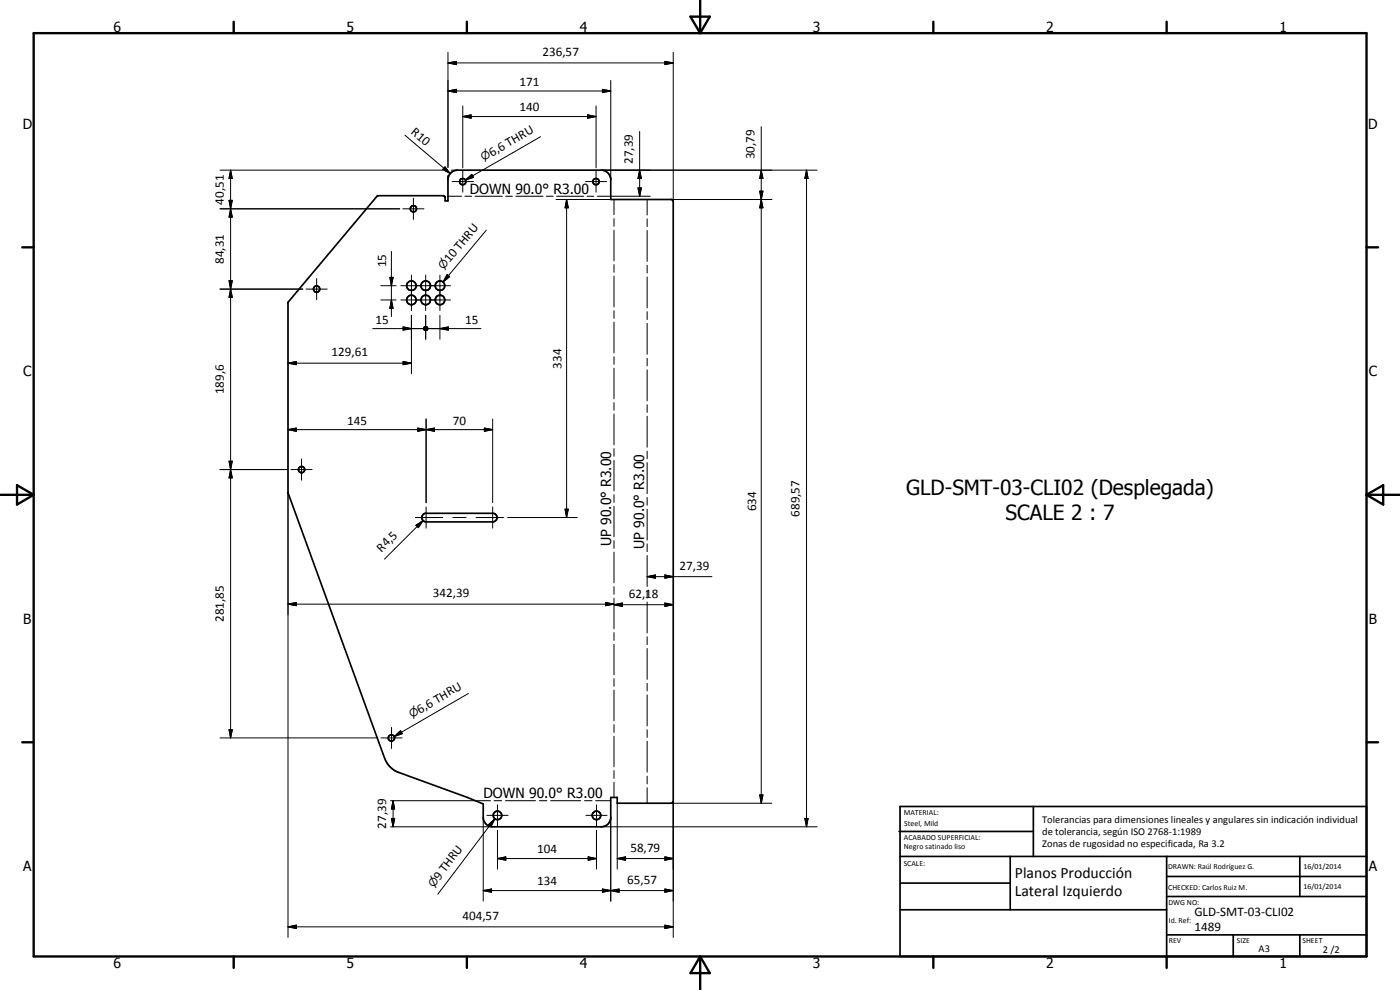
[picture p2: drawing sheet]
<svg xmlns="http://www.w3.org/2000/svg" width="420mm" height="297mm" viewBox="0 0 420 297" stroke-linecap="round" stroke-linejoin="round" font-family="sans-serif">
<g fill="none" stroke="#000" stroke-width=".51">
<path d="M113.1 58.9l.3-.2h19.8l.4 .4v1.2h.8v-6.4a2.88 2.88 0 0 1 2.9-2.8h43.1a2.94 2.94 0 0 1 2.9 2.4v6.4h18.3l.4 .6v179.9l-.1 .4-.4 .2h-16.3v-1.7h-1.9v6.3a2.84 2.84 0 0 1-2.9 2.5h-32.5a2.8 2.8 0 0 1-2.9-2.9v-4l-4.7-1.9-20.6-7.5a7 7 0 0 1-4.3-4.3l-29-79.6v-57.1zM127.1 154.2l.8-.2h20a1.29 1.29 0 0 1 1.3 1.3 1.29 1.29 0 0 1-1.3 1.3h-20a1.31 1.31 0 0 1-1.3-.9 1.31 1.31 0 0 1 .5-1.5zM269.8 249.5h40.3M270.1 242h140v45h-140zM270.1 257h140M303.2 257v16M310.1 242v15M350.1 257v30M390.1 257v12M270.1 265h33.1M270.1 273h80M350.1 269h60"/>
<path d="M350.1 263h60M350.1 280.5h60M370.1 280.5v6.5M390.1 280.5v6.5"/>
<circle cx="138.9" cy="54.5" r=".96"/>
<circle cx="178.9" cy="54.5" r=".94"/>
<circle cx="124.1" cy="62.6" r=".94"/>
<circle cx="95" cy="86.7" r=".95"/>
<circle cx="123.4" cy="90" r="1.43"/>
<circle cx="123.5" cy="85.7" r="1.44"/>
<circle cx="127.8" cy="90" r="1.44"/>
<circle cx="127.8" cy="85.7" r="1.43"/>
<circle cx="132" cy="90" r="1.43"/>
<circle cx="132" cy="85.7" r="1.44"/>
<circle cx="90.5" cy="140.9" r=".94"/>
<circle cx="117.5" cy="221.4" r=".95"/>
<circle cx="149.3" cy="244.6" r="1.29"/>
<circle cx="179" cy="244.6" r="1.29"/>
</g>
<g fill="none" stroke="#000" stroke-width=".3">
<path d="M134.4 18.9l2.5-.5v1zM134.4 18.9h67.6M134.4 15.7v34.5M199.5 18.4l2.5 .5-2.5 .5zM202 15.7v44.8M134.4 27.3l2.5-.5v1zM134.4 27.3h48.9M138.9 35l2.5-.5v1zM138.9 31.8v18.6M138.9 35h40M176.3 34.5l2.6 .5-2.6 .5zM178.9 31.8v18.6"/>
<path d="M180.8 26.8l2.5 .5-2.5 .5zM183.3 24.1v29.8M192 39.5v19.4M228.5 38v203M66 51.1h66.8M69.2 51.1l.5 2.5h-1zM69.2 51.1v170.3M121.5 40.6l13.6 11.5M124.1 59.5v6.3M133.6 50.1l1.5 2-2.2-1.3zM134.4 58.9h4.1M134.4 52.7v1.2"/>
<path d="M135.5 51.1h1.8M135.7 54.5h6.4M138.9 51.3v6.4M139.5 58.9h2.1M139.7 54l1.9-1.7 .5 .9zM142.6 58.9h8.1M151.8 58.9h2M154.8 58.9h8.2M162.2 41l-22.5 13M164 58.9h2M166.9 59.9h16.4M167 58.9h8.2"/>
<path d="M170 59.9l.5 2.5h-.9zM170 59.9v95.4M175.7 54.5h6.4M176.2 58.9h2M178.9 51.3v6.4M179.2 58.9h15.9M180.4 51.1h64.8M184.3 59.9v4.5M191.5 56.4h1l-.5 2.5zM192 51.1l.5 2.5h-1zM194.2 59.9v4.6M201.5 59.9h30.1"/>
<path d="M228 57.4h1l-.5 2.5zM228.5 51.1l.5 2.5h-1zM228.5 59.9l.5 2.5h-1zM242.1 51.1l.4 2.5h-1zM242.1 51.1v197M66 62.7h54M68.7 60.1h1l-.5 2.6zM69.2 62.7l.5 2.5h-1zM117.5 75.4v19.6M120.9 62.7h6.3M146 69l-13 15.6M184.3 65.6v2.3"/>
<path d="M184.3 69.1v9.2M184.3 79.4v2.3M194.2 65.7v2.3M194.2 69.1v9.3M194.2 79.6v2.3M66 86.7h24.9M68.7 84.2h1l-.5 2.5zM69.2 86.7l.5 2.5h-1zM91.9 86.7h6.3M95 83.6v6.3M111.9 98.6h32.4M114.3 90h4.6"/>
<path d="M114.3 85.7h4.6M117 83.2h1l-.5 2.5zM117.5 90l.5 2.5h-1zM120.3 90h14.9M120.3 85.7h14.9M121 98.1l2.5 .5-2.5 .5zM123.5 82.5v10.7M123.5 94.6v17.5M127.2 98.6v.3zM127.2 98.6l.2 .5zM127.2 98.6l.3 .6zM127.2 98.6l.5 .6z"/>
<path d="M127.2 98.6l.7 .6zM127.2 98.6l.9 .5-.2 .1zM127.2 98.6l1 .4-.1 .1zM127.2 98.6l1.1 .2-.1 .2zM127.2 98.6l1.2 .1-.1 .1zM127.2 98.6l1.2-.1v.2zM127.2 98.6l1.1-.3 .1 .2zM127.2 98.6l1-.4 .1 .1zM127.2 98.6l.9-.6 .1 .2zM127.2 98.6l.7-.6h.2zM127.2 98.4v.2zM127.2 98.5l1.2 .1-1.2 .1z"/>
<path d="M127.2 98.7l1.2-.1-1.2 .2zM127.2 98.3l1.2 .3-1.2-.1zM127.2 98.8l1.2-.2zM127.2 98.2l.2-.1-.2 .5zM127.2 98.2v.4zM127.3 98.2l.2-.2 .9 .6zM127.3 98.2l1.1 .4-1.2-.3zM127.3 99l1.1-.4-.9 .5zM127.4 98.1l.1-.1-.3 .6zM127.5 98h.1l.8 .6zM127.5 99.1l.9-.5-.8 .6zM127.5 98h.2l-.5 .6z"/>
<path d="M127.6 98l.8 .6zM127.6 99.2l.8-.6zM127.7 98h.2l-.7 .6zM127.8 82.5v10.7M127.8 94.6v7.2M127.8 98l.6 .6zM127.8 99.2l.6-.6zM128 98l.4 .6zM128.2 98.1l.2 .5zM128.3 98.2l.1 .4zM128.4 98.6l-.4 .6zM128.4 98.6l-.2 .5z"/>
<path d="M128.4 98.6l-.1 .3zM128.4 98.6l-.1 .2zM132 98.6l2.6-.5v1zM132 82.5v10.7M132 94.6v7.2M134.2 82.4l.7 .6-1.9 1.6zM184.3 82.8v9.3M184.3 93.2v2.3M184.3 96.6v9.3M194.2 83.1v9.3M194.2 93.5v2.4M194.2 97v9.3"/>
<path d="M86.4 109l2.5-.5v.9zM86.4 109h37.1M121 108.5l2.5 .5-2.5 .4zM184.3 107v2.3M184.3 110.5v9.2M194.2 107.5v2.3M194.2 111v9.3M68.7 138.4h1l-.5 2.5zM86.4 128.9l2.5-.5v1zM86.4 128.9h61.5M90.5 137.7v6.4M125.4 128.4l2.5 .5-2.5 .5z"/>
<path d="M127.9 128.9l2.5-.5v1zM127.9 125.7v25.1M145.4 128.4l2.5 .5-2.5 .5zM147.9 125.7v25.1M184.3 120.8v2.3M184.3 124.2v9.3M184.3 134.6v2.3M184.3 138.1v9.2M194.2 121.4v2.3M194.2 124.9v9.3M194.2 135.3v2.4M194.2 138.8v9.3"/>
<path d="M66 140.9h20.4M69.2 140.9l.5 2.5h-1zM86.4 147.7v133.6M87.3 140.9h6.4M124.7 155.3h8.2M124.8 157.6l2.1-1.4-1.4 2.1zM126.9 156.2l-11.5 11.6M127.9 152.1v6.4M135.9 155.3h4M142.9 155.3h8.1M147.9 152.1v6.4M152.3 155.3h20.9"/>
<path d="M169.6 152.8h.9l-.5 2.5zM184.3 148.4v2.3M184.3 151.9v9.2M194.2 149.3v2.3M194.2 152.8v9.3M184.3 162.2v2.3M184.3 165.7v9.2M184.3 176v2.3M184.3 179.5v9.2M194.2 173l2.5-.5v1zM194.2 163.2v2.3M194.2 166.7v9.3"/>
<path d="M194.2 177.2v2.3M194.2 173h19.4M199.5 172.5l2.5 .5-2.5 .5zM86.4 181.3l2.5-.5v.9zM86.4 181.3h97.9M181.8 180.8l2.5 .5-2.5 .4zM184.3 181.4l2.5-.5v1zM184.3 189.8v2.4M184.3 193.3v9.2M184.3 181.4h17.7M194.2 180.6v9.3M194.2 191.1v2.3"/>
<path d="M194.2 194.6v9.2M199.5 180.9l2.5 .5-2.5 .5zM68.7 218.9h1l-.5 2.5zM117.5 218.2v6.4M140.6 208.1l-22.3 12.9M184.3 203.6v2.3M184.3 207.1v9.2M184.3 217.4v2.4M194.2 205v2.3M194.2 208.5v9.3M194.2 218.9v2.4M66 221.4h47.4"/>
<path d="M114.3 221.4h6.4M118.3 221l1.9-1.8 .5 .9zM184.3 220.9v9.2M184.3 231.2v2.4M184.3 234.7v4.6M194.2 222.4v9.3M194.2 232.9v2.3M194.2 236.3v4.7M228 238.5h1l-.5 2.5zM117.2 240.2h30M117.2 248.1h30.5M117.5 245.6h.9l-.4 2.5z"/>
<path d="M118 240.2l.4 2.5h-.9zM118 240.2v7.9M145 245.2v25.2M146.1 244.6h6.4M146.6 247.4l1.9-1.7-1.1 2.2zM148.3 240.2h2.3M148.5 245.7l-17.1 22.6M149.3 257.6l2.5-.5v1zM149.3 257.6h29.7M149.3 241.5v6.3M149.3 249.1v11.7M151.7 240.2h9"/>
<path d="M161.9 240.2h2.2M165.3 240.2h9M175.4 240.2h2.3M175.8 244.6h6.4M176.5 257.1l2.5 .5-2.5 .5zM178.8 240.2h4.5M179 241.5v6.3M179 249.1v11.7M180.4 248.1h64.8M183.3 245.2v25.2M185.2 257.6l2.5-.5v1zM185.2 257.6h16.8"/>
<path d="M185.2 241v19.8M199.5 257.1l2.5 .5-2.5 .5zM201.5 241h30.1M202 240.4v40.9M241.5 245.6h1l-.4 2.5zM86.4 278.1l2.5-.5v1zM86.4 278.1h115.6M145 267.2l2.5-.5v1zM145 267.2h57M180.8 266.7l2.5 .5-2.5 .5zM183.3 267.2l2.5-.5v1zM199.5 266.7l2.5 .5-2.5 .5z"/>
<path d="M199.5 277.6l2.5 .5-2.5 .5z"/>
</g>
<g fill="none" stroke="#000" stroke-width=".71">
<path d="M10.1 9.9h400v277.1h-400zM70.1 6.5v3.4M140.1 6.5v3.4M207.2 5h5.8l-2.9 4.9zM210.1 0v9.9M280.1 6.5v3.4M350.1 6.5v3.4M6.7 74.2h3.4M410.1 74.2h3.5M.1 148.5h10M5.1 145.6l5 2.9-5 2.9zM410.1 148.5h10"/>
<path d="M410.1 148.5l5-2.9v5.8zM6.7 222.7h3.4M410.1 222.7h3.5M70.1 287v3.4M140.1 287v3.4M210.1 287v10M210.1 287l2.9 5h-5.8zM280.1 287v3.4M350.1 287v3.4"/>
</g>
<g fill="#000">
<path d="M134.4 18.9l2.5-.5v1zM199.5 18.4l2.5 .5-2.5 .5zM134.4 27.3l2.5-.5v1zM138.9 35l2.5-.5v1zM176.3 34.5l2.6 .5-2.6 .5zM180.8 26.8l2.5 .5-2.5 .5zM69.2 51.1l.5 2.5h-1zM133.6 50.1l1.5 2-2.2-1.3zM139.7 54l1.9-1.7 .5 .9zM191.5 56.4h1l-.5 2.5zM192 51.1l.5 2.5h-1zM228 57.4h1l-.5 2.5z"/>
<path d="M228.5 51.1l.5 2.5h-1zM242.1 51.1l.4 2.5h-1zM68.7 60.1h1l-.5 2.6zM69.2 62.7l.5 2.5h-1zM170 59.9l.5 2.5h-.9zM228.5 59.9l.5 2.5h-1zM68.7 84.2h1l-.5 2.5zM69.2 86.7l.5 2.5h-1zM117 83.2h1l-.5 2.5zM117.5 90l.5 2.5h-1zM121 98.1l2.5 .5-2.5 .5zM127.2 98.6v.3z"/>
<path d="M127.2 98.6l.2 .5zM127.2 98.6l.3 .6zM127.2 98.6l.5 .6zM127.2 98.6l.7 .6zM127.2 98.6l.9 .5-.2 .1zM127.2 98.6l1 .4-.1 .1zM127.2 98.6l1.1 .2-.1 .2zM127.2 98.6l1.2 .1-.1 .1zM127.2 98.6l1.2-.1v.2zM127.2 98.6l1.1-.3 .1 .2zM127.2 98.6l1-.4 .1 .1zM127.2 98.6l.9-.6 .1 .2z"/>
<path d="M127.2 98.6l.7-.6h.2zM127.7 98h.2l-.7 .6zM127.5 98h.2l-.5 .6zM127.4 98.1l.1-.1-.3 .6zM127.2 98.2l.2-.1-.2 .5zM127.2 98.2v.4zM127.2 98.4v.2zM128.3 98.2l.1 .4zM128.2 98.1l.2 .5zM128 98l.4 .6zM127.8 98l.6 .6zM127.6 98l.8 .6z"/>
<path d="M127.5 98h.1l.8 .6zM127.3 98.2l.2-.2 .9 .6zM127.3 98.2l1.1 .4-1.2-.3zM127.2 98.3l1.2 .3-1.2-.1zM127.2 98.5l1.2 .1-1.2 .1zM127.2 98.7l1.2-.1-1.2 .2zM127.2 98.8l1.2-.2zM127.3 99l1.1-.4-.9 .5zM127.5 99.1l.9-.5-.8 .6zM127.6 99.2l.8-.6zM127.8 99.2l.6-.6zM128.4 98.6l-.4 .6z"/>
<path d="M128.4 98.6l-.2 .5zM128.4 98.6l-.1 .3zM128.4 98.6l-.1 .2zM134.2 82.4l.7 .6-1.9 1.6zM132 98.6l2.6-.5v1zM86.4 109l2.5-.5v.9zM121 108.5l2.5 .5-2.5 .4zM68.7 138.4h1l-.5 2.5zM86.4 128.9l2.5-.5v1zM125.4 128.4l2.5 .5-2.5 .5zM127.9 128.9l2.5-.5v1zM145.4 128.4l2.5 .5-2.5 .5z"/>
<path d="M69.2 140.9l.5 2.5h-1zM124.8 157.6l2.1-1.4-1.4 2.1zM169.6 152.8h.9l-.5 2.5zM194.2 173l2.5-.5v1zM199.5 172.5l2.5 .5-2.5 .5zM86.4 181.3l2.5-.5v.9zM181.8 180.8l2.5 .5-2.5 .4zM184.3 181.4l2.5-.5v1zM199.5 180.9l2.5 .5-2.5 .5zM68.7 218.9h1l-.5 2.5zM118.3 221l1.9-1.8 .5 .9zM228 238.5h1l-.5 2.5z"/>
<path d="M117.5 245.6h.9l-.4 2.5zM118 240.2l.4 2.5h-.9zM146.6 247.4l1.9-1.7-1.1 2.2zM149.3 257.6l2.5-.5v1zM176.5 257.1l2.5 .5-2.5 .5zM185.2 257.6l2.5-.5v1zM199.5 257.1l2.5 .5-2.5 .5zM241.5 245.6h1l-.4 2.5zM86.4 278.1l2.5-.5v1zM145 267.2l2.5-.5v1zM180.8 266.7l2.5 .5-2.5 .5zM183.3 267.2l2.5-.5v1z"/>
<path d="M199.5 266.7l2.5 .5-2.5 .5zM199.5 277.6l2.5 .5-2.5 .5z"/>
</g>
<g font-size="6.3">
<text x="271.9" y="148.5">GLD-SMT-03-CLI02 (Desplegada)</text>
<text x="301.8" y="156">SCALE 2 : 7</text>
</g>
<g font-size="4.7">
<text x="304.6" y="263.5">Planos Producción</text>
<text x="304.6" y="268.9">Lateral Izquierdo</text>
</g>
<g font-size="4.2">
<text x="34" y="9.6">6</text>
<text x="104" y="9.6">5</text>
<text x="174" y="9.6">4</text>
<text x="244" y="9.6">3</text>
<text x="314" y="9.6">2</text>
<text x="384" y="9.6">1</text>
<text x="6.8" y="38.7">D</text>
<text x="410.6" y="38.7">D</text>
<text x="141" y="58.1">DOWN 90.0° R3.00</text>
<text x="7" y="112.9">C</text>
<text x="410.8" y="112.9">C</text>
<text x="183.5" y="163.8" transform="rotate(-90 183.5 163.8)">UP 90.0° R3.00</text>
<text x="193.4" y="164.7" transform="rotate(-90 193.4 164.7)">UP 90.0° R3.00</text>
<text x="7" y="187.1">B</text>
<text x="410.8" y="187.1">B</text>
<text x="145.1" y="239.4">DOWN 90.0° R3.00</text>
<text x="7" y="261.4">A</text>
<text x="410.8" y="261.4">A</text>
<text x="34" y="290.4">6</text>
<text x="104" y="290.4">5</text>
<text x="174" y="290.4">4</text>
<text x="244" y="290.4">3</text>
<text x="314" y="290.4">2</text>
<text x="384" y="290.4">1</text>
</g>
<g font-size="3.9">
<text x="162.8" y="16.8">236,57</text>
<text x="155.9" y="25.8">171</text>
<text x="155.9" y="33.4">140</text>
<text x="123.1" y="39.9" transform="rotate(40 123.1 39.9)">R10</text>
<text x="147.6" y="47" transform="rotate(-30 147.6 47)">6,6 THRU</text>
<text x="226.4" y="47.8" transform="rotate(-90 226.4 47.8)">30,79</text>
<text x="189.9" y="49.2" transform="rotate(-90 189.9 49.2)">27,39</text>
<text x="67.2" y="61.4" transform="rotate(-90 67.2 61.4)">40,51</text>
<text x="67.2" y="79.2" transform="rotate(-90 67.2 79.2)">84,31</text>
<text x="115.9" y="80.2" transform="rotate(-90 115.9 80.2)">15</text>
<text x="134.9" y="79" transform="rotate(-50 134.9 79)">10 THRU</text>
<text x="112.7" y="97.1">15</text>
<text x="139.6" y="97.1">15</text>
<text x="99.5" y="106.9">129,61</text>
<text x="168.5" y="110.6" transform="rotate(-90 168.5 110.6)">334</text>
<text x="67.2" y="118.3" transform="rotate(-90 67.2 118.3)">189,6</text>
<text x="104.2" y="127.4">145</text>
<text x="135.9" y="127.4">70</text>
<text x="226.9" y="153.4" transform="rotate(-90 226.9 153.4)">634</text>
<text x="240" y="155.1" transform="rotate(-90 240 155.1)">689,57</text>
<text x="114.5" y="165.8" transform="rotate(-45 114.5 165.8)">R4,5</text>
<text x="204" y="170.9">27,39</text>
<text x="129.9" y="179.2">342,39</text>
<text x="188.7" y="179.4">62,18</text>
<text x="67.2" y="186.6" transform="rotate(-90 67.2 186.6)">281,85</text>
<text x="126" y="214.1" transform="rotate(-30 126 214.1)">6,6 THRU</text>
<text x="115.9" y="248.7" transform="rotate(-90 115.9 248.7)">27,39</text>
<text x="161.2" y="256.1">104</text>
<text x="189.2" y="255.6">58,79</text>
<text x="131.9" y="264.2" transform="rotate(-53 131.9 264.2)">9 THRU</text>
<text x="161.2" y="265.7">134</text>
<text x="188.2" y="265.2">65,57</text>
<text x="358.5" y="275">GLD-SMT-03-CLI02</text>
<text x="138.8" y="276">404,57</text>
<text x="358.5" y="279.4">1489</text>
</g>
<g font-size="3.3">
<text x="145.1" y="48.4" transform="rotate(-30 145.1 48.4)">n</text>
<text x="133.1" y="81.1" transform="rotate(-50 133.1 81.1)">n</text>
<text x="123.6" y="215.5" transform="rotate(-30 123.6 215.5)">n</text>
<text x="130.2" y="266.4" transform="rotate(-53 130.2 266.4)">n</text>
</g>
<g font-size="3.1">
<text x="312.7" y="246.8">Tolerancias para dimensiones lineales y angulares sin indicación individual</text>
<text x="312.7" y="250.4">de tolerancia, según ISO 2768-1:1989</text>
<text x="312.7" y="254">Zonas de rugosidad no especificada, Ra 3.2</text>
<text x="377.7" y="285.6">A3</text>
<text x="397" y="285.9">2 /2</text>
</g>
<g font-size="2.4">
<text x="271.2" y="244.4">MATERIAL:</text>
<text x="271.3" y="252">ACABADO SUPERFICIAL:</text>
<text x="271.4" y="247.9">Steel, Mild</text>
<text x="271.3" y="254.6">Negro satinado liso</text>
<text x="271.2" y="259.7">SCALE:</text>
<text x="350.6" y="260.8">DRAWN: Raúl Rodríguez G.</text>
<text x="391.2" y="260.6">16/01/2014</text>
<text x="350.6" y="267">CHECKED: Carlos Ruiz M.</text>
<text x="391.2" y="266.7">16/01/2014</text>
<text x="350.6" y="271.4">DWG NO:</text>
<text x="350.8" y="276.9">Id. Ref:</text>
<text x="350.8" y="282.8">REV</text>
<text x="371.2" y="282.9">SIZE</text>
<text x="390.9" y="282.9">SHEET</text>
</g>
</svg>
